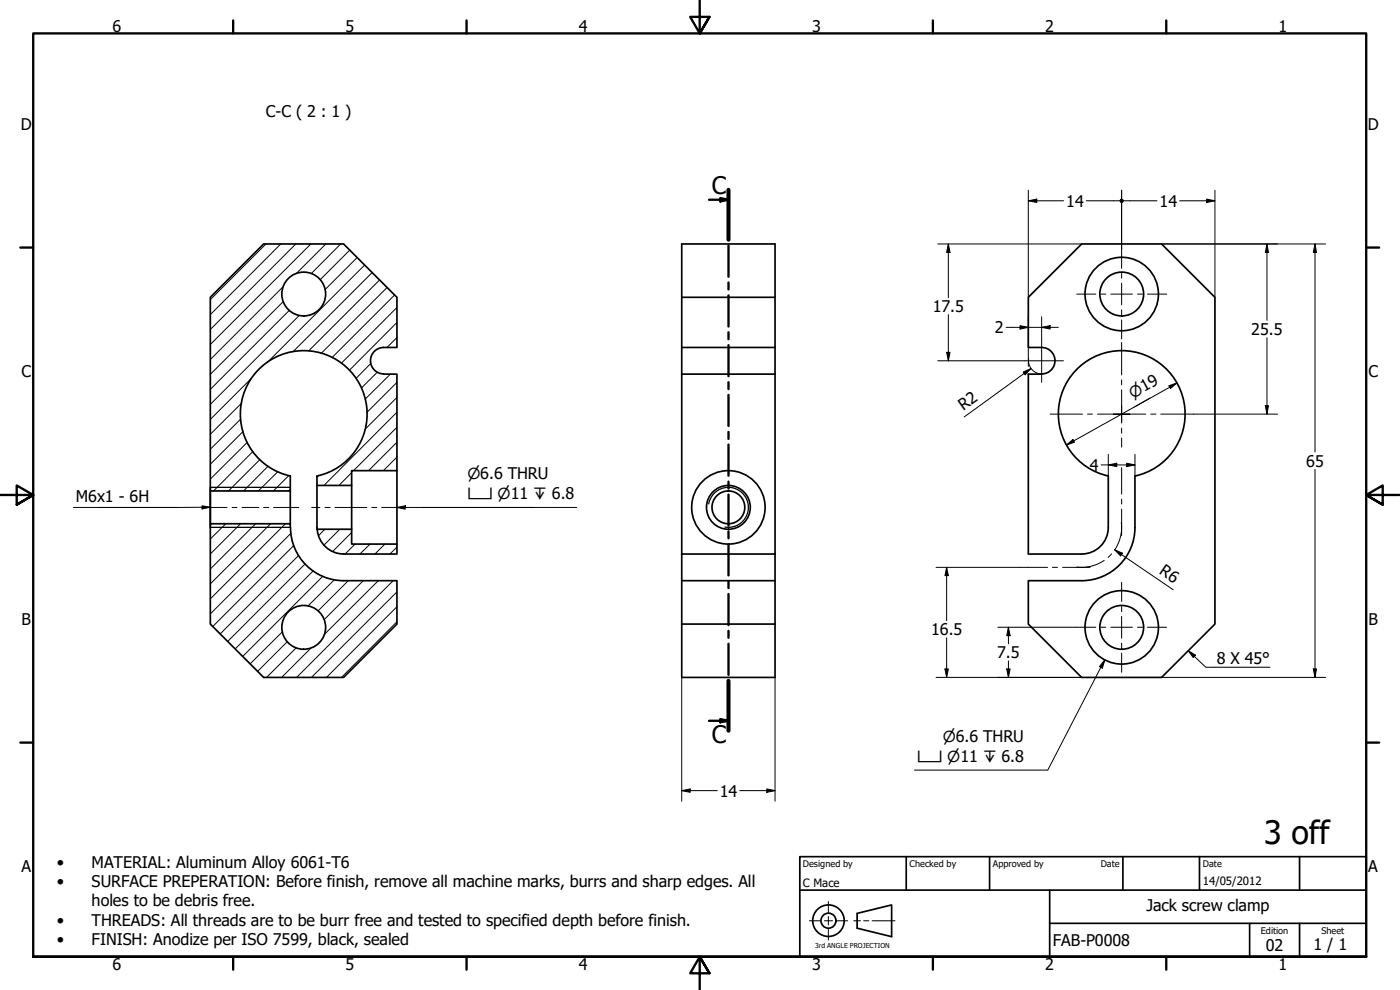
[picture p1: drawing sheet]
<svg xmlns="http://www.w3.org/2000/svg" width="420mm" height="297mm" viewBox="0 0 420 297" stroke-linecap="round" stroke-linejoin="round" font-family="sans-serif">
<!-- layer: Hatch (ISO) -->
<g fill="none" stroke="#000" stroke-width=".3">
<path d="M79.8 73.2l-16.7 16.7M84.3 73.2l-21.2 21.2M88.8 73.2l-25.7 25.7M93.3 73.2l-30.2 30.2M97.8 73.2l-8.8 8.8M102.2 73.2l-8.8 8.9M105 75l-8.9 8.9M107.2 77.3l-9.7 9.6M109.4 79.6l-29.2 29.2M84.9 86.1l-21.8 21.8M85 90.5l-21.9 21.8M86.8 93.1l-23.7 23.7"/>
<path d="M89.8 94.7l-26.7 26.6M111.7 81.8l-23.8 23.8M113.9 84l-21.3 21.3M116.1 86.3l-19.7 19.7M118.4 88.5l-18.8 18.8M119.1 96.8l-14.3 14.3M119.1 92.3l-16.7 16.7M75.5 113.5l-12.4 12.3M111.3 109.1l-4.4 4.4M113.2 111.7l-4.7 4.7M117.2 112.3l-7.7 7.5M119.1 119.2l-9.6 9.6"/>
<path d="M119.1 114.7l-9 9M119.1 101.3l-3 3M72.3 125.7l-9.2 9.1M72.5 121l-9.4 9.3M72.9 129.5l-9.8 9.8M74.2 132.8l-11.1 10.9M75.9 135.5l-11.8 11.8M78 137.9l-9.4 9.4M80.5 139.9l-7.4 7.4M119.1 137.1l-4 4.1M119.1 132.7l-8.5 8.5M119.1 128.2l-13 13"/>
<path d="M119.1 123.7l-21.9 22M63.2 157.1l-.1 .2M67.8 157.1l-4.7 4.6M72.2 157.1l-9.1 9.1M76.7 157.1l-13.6 13.6M81.2 157.1l-18.1 18.1M83.4 141.5l-5.9 5.8M85.7 157.1l-22.6 22.6M86.7 142.7l-4.7 4.6M87.1 146.7l-.5 .6M95.7 142.6l-.6 .6M97.5 158.8l-1.9 2"/>
<path d="M102 158.8l-4.8 4.8M105.5 159.8l-5.7 5.7M105.5 141.8l-3.8 3.9M87.2 160.1l-24.1 24.1M88.1 163.7l-24.2 24.2M89.6 166.7l-23.5 23.5M91.6 169.2l-23.3 23.3M94 171.3l-23.4 23.4M96.9 172.9l-24.1 24.1M100.3 174l-7.8 7.8M104.5 174.2l-9.1 9.1M106.6 163.2l-3 3"/>
<path d="M109 174.2l-11.7 11.7M111.1 163.2l-3.1 3M113.5 174.2l-16.2 16.2M115.5 163.2l-3 3M118 174.2l-29 29M119.1 164.1l-2.1 2.1M119.1 177.6l-25.6 25.6M84.7 189.6l-9.6 9.6M86.2 192.6l-8.9 8.8M88.9 194.4l-8.9 8.8M93.3 194.4l-8.8 8.8M119.1 186.5l-16.6 16.7"/>
<path d="M119.1 182l-21.1 21.2"/>
</g>
<!-- layer: Visible (ISO) -->
<g fill="none" stroke="#000" stroke-width=".51">
<path d="M204.6 89.2h28M115.1 104.3h4v-15.1l-16-16h-24l-16 16v58.1h24v-4.5M115.1 112.3h4v28.9h-13.6v4.5h-10.4l.1-2.9a19 19 0 0 0 11.7-29.2 19 19 0 0 0-31.5 0 19 19 0 0 0 11.7 29.2M115.2 104.3a4 4 0 0 0-4 3.9 4 4 0 0 0 4 4M204.6 112.3h28v53.9h-28zM204.6 104.3h28v-31.1h-28v39.1M232.6 104.3v8M312.6 112.2a4 4 0 0 0 4-4 4 4 0 0 0-4-3.9h-4v-15.1l16-16h24l16 16v98l-16 16h-24l-16-16v-13h16a16 16 0 0 0 16-15.9v-15.5a19 19 0 0 0 11.7-29.3 19 19 0 0 0-31.5 .1 19 19 0 0 0 11.8 29.2v15.4a8 8 0 0 1-8 8h-16v-53.9h4M63.1 146.2v12M87.1 158.2v-1.1h-24v30.1l16 16h24l16-16v-13h-16M87.1 147.3v9.8M87.2 158.3a16 16 0 0 0 16 15.9"/>
<path d="M95.1 145.7l.1 13.1M95.2 158.8h10.3v4.4h13.6v3h-16M95.2 158.9a8 8 0 0 0 8 7.3M105.5 145.7v13.1M119.1 141.2v22M204.6 166.2v37h28v-37M204.6 174.2h28M204.6 187.2h28"/>
<circle cx="91.2" cy="88.2" r="6.6"/>
<circle cx="336.6" cy="88.2" r="11"/>
<circle cx="336.6" cy="88.2" r="6.6"/>
<circle cx="218.6" cy="152.2" r="11"/>
<circle cx="218.6" cy="152.2" r="4.9"/>
<circle cx="218.6" cy="152.2" r="6.6"/>
<circle cx="91.2" cy="188.2" r="6.6"/>
<circle cx="336.6" cy="188.2" r="11"/>
<circle cx="336.6" cy="188.2" r="6.6"/>
</g>
<!-- layer: Visible Narrow (ISO) -->
<path d="M63.1 158.2h24M63.1 146.2h24M212.7 151.2a6 6 0 0 1 6.9-4.9 6 6 0 0 1 4.9 7 6 6 0 0 1-6.9 4.8" fill="none" stroke="#000" stroke-width=".38"/>
<!-- layer: Section Line (ISO) -->
<g fill="none" stroke="#000" stroke-width=".7">
<path d="M212.8 59.9h5.8M216.2 59.4l2.4 .5-2.4 .5zM218.6 56.9v15M218.6 73.7v9.3M218.6 84.8v2.1M218.6 88.6v9.4M218.6 99.7v2.1M218.6 103.6v9.3M218.6 114.7v2.1M218.6 118.5v9.3M218.6 129.6v2.1M218.6 133.4v9.3"/>
<path d="M218.6 144.5v2.1M218.6 148.4v9.3M218.6 159.4v2.1M218.6 163.3v9.3M218.6 174.4v2.1M218.6 178.2v9.4M218.6 189.3v2.1M218.6 193.2v9.3M212.8 216.3h5.8M216.2 215.8l2.4 .5-2.4 .4zM218.6 204.3v15"/>
</g>
<path d="M218.6 56.9v15M218.6 204.3v15" fill="none" stroke="#000" stroke-width="1.2"/>
<g fill="#000">
<path d="M216.2 59.4l2.4 .5-2.4 .5z" fill-rule="evenodd"/>
<path d="M216.2 215.8l2.4 .5-2.4 .4z" fill-rule="evenodd"/>
</g>
<!-- layer: Border (ISO) -->
<g fill="none" stroke="#000" stroke-width=".7">
<path d="M70 6.1v3.9M140 6.1v3.9M210 0v10l-2.9-4.9h5.8l-2.9 4.9 2.9-4.9M280 6.1v3.9M350 6.1v3.9M6.1 74.3h3.9M410 74.3h3.9M0 148.5h10l-5-2.8v5.7l5-2.9-5 2.9M420 148.5h-10l5-2.8v5.7l-5-2.9 5 2.9M6.1 222.8h3.9M410 222.8h3.9M10 287.1v-277.1h400v277.1h-400h400"/>
<path d="M70 287.1v3.8M140 287.1v3.8M212.9 292l-2.9-4.9 2.9 4.9h-5.8l2.9-4.9v9.9M280 287.1v3.8M350 287.1v3.8"/>
</g>
<!-- layer: Sketch Geometry (ANSI) -->
<path d="M242.9 276.3h3.2M247.4 276.3h2.5M248.6 270.5v3.3M248.6 275v2.5M248.6 278.8v3.3M251.1 276.3h3.3M256.2 276.3h2.1M259.2 276.3h1.5M261.7 276.3h6.9" fill="none" stroke="#000" stroke-width=".3"/>
<g fill="none" stroke="#000" stroke-width=".51">
<path d="M257.2 274.1l10.4-2.6v9.5l-10.4-2.5z"/>
<circle cx="248.6" cy="276.2" r="4.7"/>
<circle cx="248.6" cy="276.2" r="2.25"/>
</g>
<!-- layer: Title (ISO) -->
<path d="M240 257h170v30.1h-170zM272 257v10.1M297 257v10.1M337 257v10.1M360 257v10.1M390 257v10.1M240 267.1h170M315 277h95M315 267.1v20M375 277v10.1M390 277v10.1" fill="none" stroke="#000" stroke-width=".51"/>
<!-- layer: Centerline (ISO) -->
<g fill="none" stroke="#000" stroke-width=".3">
<path d="M60.6 152.3h7.5M69.7 152.3h1.4M72.6 152.3h5.1M79.1 152.3h1.5M82.1 152.3h7.6M93.5 152.3h2.5M97.5 152.3h1.6M100.5 152.3h9.6M111.6 152.3h1.5M114.6 152.3h7.1M336.5 156.8a12 12 0 0 1-2 8.2M336.6 140.3v8"/>
<path d="M336.6 149.8v1.4M336.6 152.8v7.9M306.1 170.2h8.3M315.8 170.2h1.6M318.9 170.2h8.3M331.4 168.2a12 12 0 0 1-8.2 1.9M333.6 166.2l-1 1"/>
</g>
<!-- layer: Symbol (ISO) -->
<path d="M22 152.3h31.2M60.6 151.8l2.5 .4-2.5 .5zM63.1 152.2l-33.4 .1M119.1 152.3l2.6-.5-.1 1zM119.1 152.3h41.2M126.7 152.3h46.4M331.6 198l-.8 2.5-.9-.5zM331.6 198l-17.1 33.1h-40.1M356.6 195.2l2.2 1.4-.7 .7zM356.6 195.2l5.3 5h19.2" fill="none" stroke="#000" stroke-width=".3"/>
<g fill="#000">
<path d="M60.6 151.8l2.5 .4-2.5 .5z" fill-rule="evenodd"/>
<path d="M119.1 152.3l2.6-.5-.1 1z" fill-rule="evenodd"/>
<path d="M356.6 195.2l2.2 1.4-.7 .7z" fill-rule="evenodd"/>
<path d="M331.6 198l-.8 2.5-.9-.5z" fill-rule="evenodd"/>
</g>
<!-- layer: Dimension (ISO) -->
<g fill="none" stroke="#000" stroke-width=".3">
<path d="M308.6 57.1v32.1M336.6 57.1v17.6M362.1 59.7l2.5 .5-2.5 .6zM364.6 57.1v32.1M281.4 73.2h43.2M284.6 73.2l.5 2.5h-1zM284.6 73.2v16.1M308.6 60.2l2.5-.5v1.1zM308.6 60.2h10.6M326 60.2h10M337.2 60.2h10M348.6 73.2h49.2"/>
<path d="M354 60.2h10.6M380.2 73.2l.5 2.5h-1zM380.2 73.2v22.9M394.7 73.2l.4 2.5h-1zM394.7 73.2v62.4M284.6 94.4v13.9M301.9 98.2h15.7M306.1 97.7l2.5 .5-2.5 .5zM308.6 95v13.1M312.6 98.2l2.6-.5v1zM312.6 95v6.7M281.4 108.3h26.2"/>
<path d="M284.1 105.7h1l-.5 2.6zM307.1 111.6l2.3-1-1.7 1.8zM308.6 108.3v1.6M308.7 108.3a4 4 0 0 0 3.8 3.9M308.7 107.6v.5M309.4 110.6l-20 14.5M345.1 119.4l-4.6 2.7M350.8 115.7l2.4-.8-1.9 1.7zM353.2 114.9l-33.2 18.6M380.2 101.3v23M320 133.5l2-1.6 .5 .8zM330.5 139.5h10.1"/>
<path d="M332.6 139.5l2.6-.5v1zM332.6 136.3v6.5M338.1 139l2.5 .5-2.5 .5zM340.6 136.3v6.5M358.1 124.3h25.3M379.7 121.7h1l-.5 2.6zM394.7 140.8v62.4M280.9 170.2h25.2M284.1 170.2l.5 2.5h-1zM284.1 170.2v16M334.5 165l2.4 1-.6 .8zM334.5 165l17.6 12"/>
<path d="M284.1 191.4v11.8M299.5 188.2h23.7M302.6 188.2l.5 2.5h-1zM302.6 188.2v5M302.6 198.3v4.9M204.6 203.2v37.2M232.6 203.2v37.2M280.9 203.2h43.7M283.6 200.7h1l-.5 2.5zM302.1 200.7h1l-.5 2.5zM348.6 203.2h49.2M394.1 200.7h1l-.4 2.5z"/>
<path d="M204.6 237.2l2.5-.5v1zM204.6 237.2h10.7M222 237.2h10.6M230.1 236.7l2.5 .5-2.5 .5z"/>
</g>
<g fill="#000">
<path d="M308.6 60.2l2.5-.5v1.1z" fill-rule="evenodd"/>
<path d="M284.6 73.2l.5 2.5h-1z" fill-rule="evenodd"/>
<path d="M362.1 59.7l2.5 .5-2.5 .6z" fill-rule="evenodd"/>
<path d="M380.2 73.2l.5 2.5h-1z" fill-rule="evenodd"/>
<path d="M394.7 73.2l.4 2.5h-1z" fill-rule="evenodd"/>
<path d="M306.1 97.7l2.5 .5-2.5 .5z" fill-rule="evenodd"/>
<path d="M312.6 98.2l2.6-.5v1z" fill-rule="evenodd"/>
<path d="M284.1 105.7h1l-.5 2.6z" fill-rule="evenodd"/>
<path d="M307.1 111.6l2.3-1-1.7 1.8z" fill-rule="evenodd"/>
<path d="M350.8 115.7l2.4-.8-1.9 1.7z" fill-rule="evenodd"/>
<path d="M320 133.5l2-1.6 .5 .8z" fill-rule="evenodd"/>
<path d="M332.6 139.5l2.6-.5v1z" fill-rule="evenodd"/>
<path d="M379.7 121.7h1l-.5 2.6z" fill-rule="evenodd"/>
<path d="M338.1 139l2.5 .5-2.5 .5z" fill-rule="evenodd"/>
<path d="M284.1 170.2l.5 2.5h-1z" fill-rule="evenodd"/>
<path d="M334.5 165l2.4 1-.6 .8z" fill-rule="evenodd"/>
<path d="M302.6 188.2l.5 2.5h-1z" fill-rule="evenodd"/>
<path d="M283.6 200.7h1l-.5 2.5z" fill-rule="evenodd"/>
<path d="M302.1 200.7h1l-.5 2.5z" fill-rule="evenodd"/>
<path d="M394.1 200.7h1l-.4 2.5z" fill-rule="evenodd"/>
<path d="M204.6 237.2l2.5-.5v1z" fill-rule="evenodd"/>
<path d="M230.1 236.7l2.5 .5-2.5 .5z" fill-rule="evenodd"/>
<circle cx="336.6" cy="60.3" r=".63"/>
<circle cx="336.6" cy="60.2" r=".63"/>
</g>
<!-- layer: Center Mark (ISO) -->
<g fill="none" stroke="#000" stroke-width=".3">
<path d="M336.6 74.7v5.8M323.2 88.3h5.7M330.4 88.3h1.5M333.4 88.3h6.5M336.6 82v1.5M336.6 84.9v6.6M336.6 92.9v1.6M336.6 96v5.7M341.4 88.3h1.5M344.4 88.3h5.7M307.6 108.3h11.6M312.6 101.7v13"/>
<path d="M336.6 117v7.3v-2.6M336.6 102.7v9.8M336.6 114v1.5M315.2 124.3h9.7M326.4 124.3h1.5M329.4 124.3h7.2h-2.5M336.6 126.7v-2.4v2.6M336.6 128.4v1.6M336.6 131.4v2.8M339.1 124.3h-2.5h7.3M345.4 124.3h1.5M348.4 124.3h9.7"/>
<path d="M336.6 174.7v5.8M323.2 188.2h5.7M330.4 188.2h1.5M333.4 188.2h6.5M336.6 182v1.5M336.6 185v6.5M336.6 193v1.5M336.6 196v5.7M341.4 188.2h1.5M344.4 188.2h5.7"/>
</g>
<text font-size="9.7" x="379.3" y="253.2">3 off</text>
<g font-size="7.2">
<text x="213.6" y="58.3">C</text>
<text x="213.6" y="223.1">C</text>
</g>
<g font-size="4.8">
<text x="33.7" y="9.6">6</text>
<text x="103.7" y="9.6">5</text>
<text x="173.7" y="9.6">4</text>
<text x="243.7" y="9.6">3</text>
<text x="313.7" y="9.6">2</text>
<text x="383.7" y="9.6">1</text>
<text x="79.8" y="35.2">C-C ( 2 : 1 )</text>
<text x="6.2" y="38.9">D</text>
<text x="410.5" y="38.9">D</text>
<text x="320" y="62">14</text>
<text x="348" y="62">14</text>
<text x="280" y="93.6">17.5</text>
<text x="298.5" y="100">2</text>
<text x="375.5" y="100.5">25.5</text>
<text x="6.4" y="113.1">C</text>
<text x="410.7" y="113.1">C</text>
<text x="289.1" y="123.4" transform="rotate(-36 289.1 123.4)">R2</text>
<text x="327" y="141.3">4</text>
<text x="392" y="140">65</text>
<text x="22.8" y="150.7">M6x1 - 6H</text>
<text x="347.7" y="172.1" transform="rotate(34 347.7 172.1)">R6</text>
<text x="6.4" y="187.4">B</text>
<text x="279.5" y="190.5">16.5</text>
<text x="410.7" y="187.4">B</text>
<text x="299.3" y="197.5">7.5</text>
<text x="365.2" y="199.4">8 X 45°</text>
<text x="216" y="239">14</text>
<text x="6.4" y="261.7">A</text>
<text x="17" y="260.5">•</text>
<text x="27.5" y="260.5">MATERIAL: Aluminum Alloy 6061-T6</text>
<text x="410.7" y="261.7">A</text>
<text x="17" y="266.2">•</text>
<text x="27.5" y="266.2">SURFACE PREPERATION: Before finish, remove all machine marks, burrs and sharp edges. All</text>
<text x="27.5" y="272">holes to be debris free.</text>
<text x="344" y="273.4">Jack screw clamp</text>
<text x="17" y="277.7">•</text>
<text x="27.5" y="277.7">THREADS: All threads are to be burr free and tested to specified depth before finish.</text>
<text x="17" y="283.5">•</text>
<text x="27.5" y="283.5">FINISH: Anodize per ISO 7599, black, sealed</text>
<text x="316" y="283.8">FAB-P0008</text>
<text x="379.9" y="285.3">02</text>
<text x="394.2" y="285">1 / 1</text>
<text x="33.7" y="290.9">6</text>
<text x="103.7" y="290.9">5</text>
<text x="173.7" y="290.9">4</text>
<text x="243.7" y="290.9">3</text>
<text x="313.7" y="290.9">2</text>
<text x="383.7" y="290.9">1</text>
</g>
<g font-size="4.6">
<text x="340" y="119.6" transform="rotate(-29 340 119.6)">⌀19</text>
<text x="140.3" y="143.7">⌀6.6 THRU</text>
<text x="140.3" y="149.8">⌴ ⌀11 ↧ 6.8</text>
<text x="283" y="222.6">⌀6.6 THRU</text>
<text x="275.2" y="228.6">⌴ ⌀11 ↧ 6.8</text>
</g>
<g font-size="3.4">
<text x="241" y="266">C Mace</text>
<text x="361" y="265.5">14/05/2012</text>
</g>
<g font-size="2.7">
<text x="241" y="260.1">Designed by</text>
<text x="273" y="260.1">Checked by</text>
<text x="298" y="260.1">Approved by</text>
<text x="330.3" y="260">Date</text>
<text x="361" y="260">Date</text>
<text x="378.4" y="280.1">Edition</text>
<text x="396.6" y="280.1">Sheet</text>
</g>
<text font-size="2" x="244.6" y="284.5">3rd ANGLE PROJECTION</text>
</svg>
